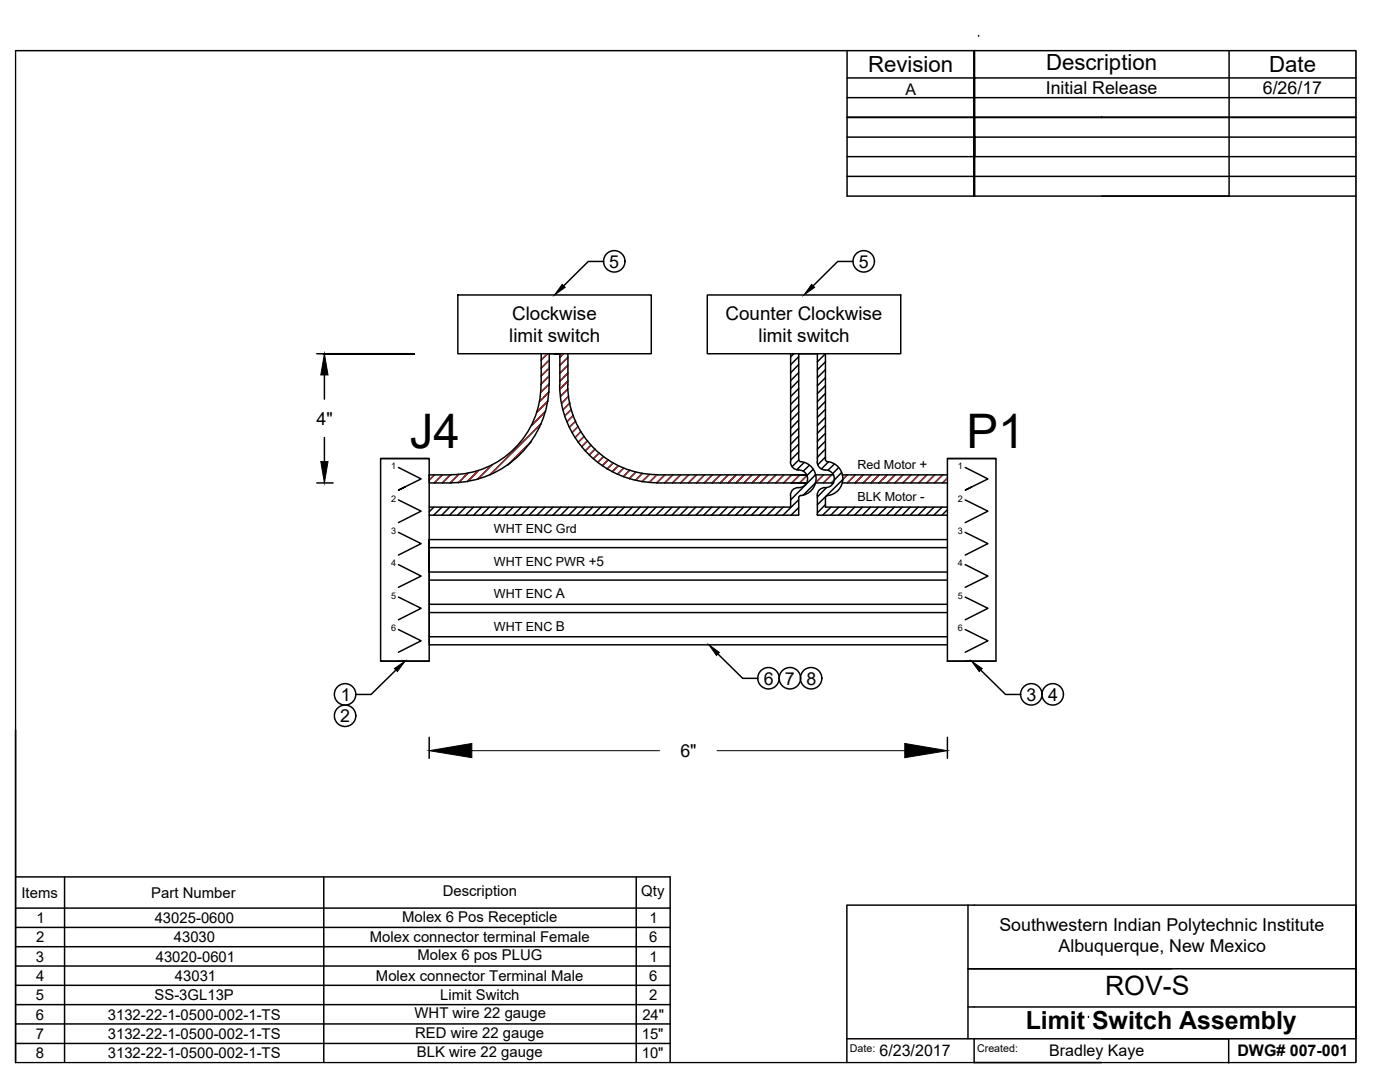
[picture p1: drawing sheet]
<svg xmlns="http://www.w3.org/2000/svg" width="279mm" height="216mm" viewBox="0 0 279 216" stroke-linecap="round" stroke-linejoin="round" font-family="sans-serif">
<!-- layer: Border A -->
<g fill="none" stroke="#000" stroke-width=".3">
<path d="M169.1 15.6h25.4v7.8v-13.3v29v-15.7M169.1 10.1v29h101.5M169.1 19.5h101.5M195.3 7.1v.1M245.3 10.1v29h-25.4M270.6 15.6h-76.1v7.8v-13.3v29v-15.7M169.1 31.3h25.4v7.8v-7.8h76.1M169.1 23.4h25.4h-25.4M169.1 35.2h101.5M194.5 23.4v7.9v-3.9h-25.4M194.5 23.4v7.9v-3.9h76.1M219.8 23.4h50.8h-76.1h25.4"/>
<path d="M91.4 58.9h38.6v11.7h-38.6zM120.5 52.2h-3.1l-4.9 4.8M141.2 58.9h38.6v11.7h-38.6zM170.2 52.2h-3l-4.9 4.8M63.2 70.6h19M64.5 70.6h18.2M64.7 74.8v4.8M108 76.8a17.9 17.9 0 0 1-18 17.9M108 70.6v6.2M109.3 70.6l-1.3 1.3M109.6 78.2l-1.9 1.9M109.6 76.8a19.5 19.5 0 0 1-19.6 19.5l-4.3 .1v-1.6h4.4"/>
<path d="M109.6 71.9l-1.6 1.6M109.6 73.4l-1.6 1.6M109.6 75l-1.6 1.6M109.6 76.6l-1.6 1.6M110.7 70.6h1h-2.1v6.2M111.7 70.6a32.9 32.9 0 0 0 .7 11.4 19.5 19.5 0 0 0 18.8 14.3M112.5 70.6l-.8 .7M113.3 76.8a17.9 17.9 0 0 0 17.9 17.9M113.3 71.3l-1.6 1.6M113.3 72.9l-1.6 1.6M113.3 74.4l-1.6 1.7M113.3 76l-1.6 1.7"/>
<path d="M113.3 77.6l-1.4 1.5M113.3 70.6v6.2M113.5 79.1l-1.4 1.4M157.8 70.6v21.6M158.4 70.6l-.6 .6M159.4 71.2l-1.6 1.6M159.4 74.4l-1.6 1.6M159.4 77.5l-1.6 1.6M159.4 72.7l-1.6 1.7M159.4 75.9l-1.6 1.6M159.4 79.1l-1.6 1.6M163.1 72.2l1.6-1.6v21.1l.1 .2 .4 .2"/>
<path d="M163.2 70.6h-.1M164.7 72.2l-1.6 1.6M164.7 75.4l-1.6 1.6M164.7 76.9l-1.6 1.6M164.7 73.8l-1.6 1.6M164.7 78.5l-1.6 1.7M63.2 96.4h3.3M64.7 87.3v4.8M76 91.5h9.7v40.4h-9.7zM76 91.5h9.7M79.5 93.3l4.5 2.3-4.5 2.2 1.3-.6M79.5 99.8l4.5 2.2-4.5 2.3"/>
<path d="M86.7 94.8l-1 1M88.3 94.8l-1.6 1.6M89.9 94.8l-1.6 1.6M91.5 94.7l-1.7 1.7M93.4 94.4l-1.9 1.9M95.5 93.9l-2.2 2.2M98.1 92.8l-2.8 2.8M106 88.1l-4.6 4.7M108 84.5l-10.2 10.3M108.9 82.1l-2.8 2.8M109.4 80l-2.2 2.2M113.7 80.4l-1.3 1.4"/>
<path d="M114 81.7l-1.3 1.3M114.4 82.9l-1.2 1.2M114.9 84l-1.3 1.2M115.4 85.1l-1.2 1.2M115.9 86.1l-1.1 1.2M116.6 87.1l-1.2 1.1M117.2 88l-1.1 1.1M118 88.8l-1.2 1.2M118.8 89.6l-1.2 1.2M119.6 90.4l-1.2 1.1M120.5 91.1l-1.2 1.2M121.4 91.8l-1.2 1.1"/>
<path d="M122.4 92.4l-1.2 1.2M123.4 92.9l-1.2 1.2M124.5 93.4l-1.3 1.2M125.7 93.8l-1.3 1.3M126.9 94.2l-1.3 1.3M128.2 94.5l-1.4 1.4M129.6 94.7l-1.5 1.4M131.1 94.8l-1.5 1.5M131.2 94.8h29.8M131.2 96.4h29.8M132.7 94.8l-1.7 1.6M134.3 94.8l-1.7 1.6"/>
<path d="M135.8 94.8l-1.6 1.6M137.4 94.8l-1.6 1.6M139 94.8l-1.6 1.6M140.6 94.8l-1.6 1.6M142.2 94.8l-1.6 1.6M143.8 94.8l-1.7 1.6M145.3 94.8l-1.6 1.6M146.9 94.8l-1.6 1.6M148.5 94.8l-1.6 1.6M150.1 94.8l-1.6 1.6M151.7 94.8l-1.6 1.6M153.3 94.8l-1.6 1.6"/>
<path d="M154.9 94.8l-1.7 1.6M156.4 94.8l-1.6 1.6M157.7 92.2a1.72 1.72 0 0 0 2 1.6 1.79 1.79 0 0 1 1.4 2.1 1.79 1.79 0 0 1-2.1 1.4l-.5 .2-.5 .5-.3 .9M157.8 98.9v2.2l-.1 .1M158 94.8l-1.6 1.6M159.4 94.8h1.6h-1.6M159.4 96.4h1.6h-1.6M159.4 80.7l-1.6 1.6M159.4 82.3l-1.6 1.6M159.4 85.4l-1.6 1.7M159.4 88.6l-1.6 1.6M159.4 91.8l-1.3 1.3"/>
<path d="M159.4 83.8l-1.6 1.7M159.4 87l-1.6 1.7M159.4 90.2l-1.6 1.6M159.4 99.7l-3.1 3.1M159.4 99.3v3.4M159.6 94.8l-1.6 1.6M159.8 92.1h-.2l-.2-.4v-21.1h3.7v21.6a1.65 1.65 0 0 0 2 1.6 1.79 1.79 0 0 1 1.4 2.1 1.79 1.79 0 0 1-2.1 1.4l-.9 .4-.4 .9v4.1M159.8 98.9l-.3 .2-.1 .2M159.8 92.1a3.4 3.4 0 0 1 3.1 3.4 3.4 3.4 0 0 1-3.1 3.4M160.5 92.3l-1.5 1.4M161.5 92.9l-1.2 1.1M162.3 93.7l-2.7 2.7"/>
<path d="M162.7 96.4h3.7M164.4 94.8l-4.1 4M164.7 80.1l-1.6 1.6M164.7 83.3l-1.6 1.6M164.7 86.5l-1.6 1.6M164.7 88l-1.6 1.6M164.7 91.2l-1.5 1.5M164.7 81.7l-1.6 1.6M164.7 84.9l-1.6 1.6M164.7 89.6l-1.6 1.6M164.7 99.3v1.8M164.9 97.3l-1.8 1.9"/>
<path d="M165.2 98.9l-.4 .2-.1 .2M165.2 92.1a3.4 3.4 0 0 1 3 3.4 3.4 3.4 0 0 1-3 3.4M165.3 92.2l-1.4 1.4M166 94.8l-1.7 1.6M166.4 94.8h-3.7l-4.9 5M166.5 92.6l-1.3 1.2M167.4 93.3l-1.2 1.2M168 94.3l-2.1 2.1M168.1 94.8h21M168.1 96.4h21M169.1 94.8l-6 5.9M170.7 94.8l-1.6 1.6"/>
<path d="M172.3 94.8l-1.6 1.6M173.9 94.8l-1.6 1.6M175.4 94.8l-1.6 1.6M177.1 94.8l-1.7 1.6M178.6 94.8l-1.6 1.6M180.2 94.8l-1.6 1.6M181.8 94.8l-1.6 1.6M183.4 94.8l-1.6 1.6M185 94.8l-1.6 1.6M186.5 94.8l-1.6 1.6M188.1 94.8l-1.6 1.6M189.1 91.5h9.7v40.4h-9.7z"/>
<path d="M189.1 95.4l-1 1M189.1 91.5h9.7M192.6 93.3l4.6 2.3-4.6 2.2 1.3-.6M192.6 99.8l4.6 2.2-4.6 2.3M79.5 106.2l4.5 2.3-4.5 2.3M79.5 112.7l4.5 2.2-4.5 2.3M79.5 119.1l4.5 2.3-4.5 2.3M85.7 107.7h103.4M85.7 101.2h72M85.7 115.8h103.4M85.7 109.3h103.4M86.6 101.2l-.9 .9"/>
<path d="M88.2 101.2l-1.7 1.6M89.8 101.2l-1.6 1.6M91.3 101.2l-1.6 1.6M92.9 101.2l-1.6 1.6M94.5 101.2l-1.6 1.6M96.1 101.2l-1.6 1.6M97.7 101.2l-1.6 1.6M99.3 101.2l-1.7 1.6M100.9 101.2l-1.7 1.6M102.4 101.2l-1.6 1.6M104 101.2l-1.6 1.6M105.6 101.2l-1.6 1.6"/>
<path d="M107.2 101.2l-1.6 1.6M108.8 101.2l-1.6 1.6M110.4 101.2l-1.7 1.6M111.9 101.2l-1.6 1.6M113.5 101.2l-1.6 1.6M115.1 101.2l-1.6 1.6M116.7 101.2l-1.6 1.6M118.3 101.2l-1.6 1.6M119.9 101.2l-1.6 1.6M121.5 101.2l-1.7 1.6M123 101.2l-1.6 1.6M124.6 101.2l-1.6 1.6"/>
<path d="M126.2 101.2l-1.6 1.6M127.8 101.2l-1.6 1.6M129.4 101.2l-1.6 1.6M131 101.2l-1.7 1.6M132.6 101.2l-1.7 1.6M134.1 101.2l-1.6 1.6M135.7 101.2l-1.6 1.6M137.3 101.2l-1.6 1.6M138.9 101.2l-1.6 1.6M140.5 101.2l-1.6 1.6M142 101.2l-1.6 1.6M143.7 101.2l-1.7 1.6"/>
<path d="M145.2 101.2l-1.6 1.6M146.8 101.2l-1.6 1.6M148.4 101.2l-1.6 1.6M150 101.2l-1.6 1.6M151.6 101.2l-1.6 1.6M153.1 101.2l-1.6 1.6M154.7 101.2l-1.6 1.6M156.3 101.2l-1.6 1.6M159.4 101.3l-1.5 1.5M159.4 102.7l-.1 .1h-73.6M163.1 102.7l.1 .1h25.9M164.7 101.1l.1 .1h24.3"/>
<path d="M164.7 100.7l-1.6 1.6M165.8 101.2l-1.6 1.6M167.4 101.2l-1.6 1.6M169 101.2l-1.6 1.6M170.6 101.2l-1.6 1.6M172.1 101.2l-1.6 1.6M173.8 101.2l-1.7 1.6M175.3 101.2l-1.6 1.6M176.9 101.2l-1.6 1.6M178.5 101.2l-1.6 1.6M180.1 101.2l-1.7 1.6M181.7 101.2l-1.6 1.6"/>
<path d="M183.2 101.2l-1.6 1.6M184.8 101.2l-1.6 1.6M186.4 101.2l-1.6 1.6M188 101.2l-1.6 1.6M189.1 114.1h-103.4v-6.4v12.9M189.1 101.7l-1.1 1.1M192.6 106.2l4.6 2.3-4.6 2.3M192.6 112.7l4.6 2.2-4.6 2.3M192.6 119.1l4.6 2.3-4.6 2.3M76 131.9h9.7M79 133.7l-4.9 4.9h-3.1M79.5 125.6l4.5 2.3-4.5 2.2"/>
<path d="M85.7 120.6v6.5h103.4M85.7 127.1v1.6h103.4M85.7 120.6h103.4M85.7 122.2h103.4M143.3 130.5l4.9 4.9h3.1M189.1 131.9h9.7M192.6 125.6l4.6 2.3-4.6 2.2M195.7 133.7l5 4.9h3M3.1 145.6v66.4M85.7 147.1v4.2M189.1 147.1v4.2M3.1 175h130.6v37"/>
<path d="M12.9 175v37M64.6 175v37M127 175v37M3.1 181.2h130.6M3.1 185.1h130.6M3.1 188.9h130.6M3.1 192.8h130.6M3.1 196.6h130.6M193.2 193.3h40.6M193.2 180.6v26.7M194.4 193.3h76.2v7.6h-77.4M270.6 193.3v-12.7h-101.6v31.4"/>
<path d="M3.1 200.5h130.6M3.1 204.3h130.6M3.1 208.2h130.6M194.4 207.3v4.7h25.4M217.2 203h.1M219.8 207.3h25.4v4.8M270.6 200.9v6.4h-101.6"/>
<circle cx="122.6" cy="52.1" r="2.14"/>
<circle cx="172.4" cy="52.1" r="2.14"/>
<circle cx="68.9" cy="138.5" r="2.14"/>
<circle cx="153.4" cy="135.3" r="2.14"/>
<circle cx="157.6" cy="135.3" r="2.14"/>
<circle cx="161.9" cy="135.3" r="2.14"/>
<circle cx="205.8" cy="138.5" r="2.14"/>
<circle cx="210.1" cy="138.5" r="2.14"/>
<circle cx="68.9" cy="142.8" r="2.14"/>
</g>
<g fill="none" stroke="#cd2027" stroke-width=".3">
<path d="M109.3 70.6l-1.3 1.3M109.6 78.2l-1.9 1.9M109.6 71.9l-1.6 1.6M109.6 73.4l-1.6 1.6M109.6 75l-1.6 1.6M109.6 76.6l-1.6 1.6M112.5 70.6l-.8 .7M113.3 71.3l-1.6 1.6M113.3 72.9l-1.6 1.6M113.3 74.4l-1.6 1.7M113.3 76l-1.6 1.7M113.3 77.6l-1.4 1.5"/>
<path d="M113.5 79.1l-1.4 1.4M86.7 94.8l-1 1M88.3 94.8l-1.6 1.6M89.9 94.8l-1.6 1.6M91.5 94.7l-1.7 1.7M93.4 94.4l-1.9 1.9M95.5 93.9l-2.2 2.2M98.1 92.8l-2.8 2.8M106 88.1l-4.6 4.7M108 84.5l-10.2 10.3M108.9 82.1l-2.8 2.8M109.4 80l-2.2 2.2"/>
<path d="M113.7 80.4l-1.3 1.4M114 81.7l-1.3 1.3M114.4 82.9l-1.2 1.2M114.9 84l-1.3 1.2M115.4 85.1l-1.2 1.2M115.9 86.1l-1.1 1.2M116.6 87.1l-1.2 1.1M117.2 88l-1.1 1.1M118 88.8l-1.2 1.2M118.8 89.6l-1.2 1.2M119.6 90.4l-1.2 1.1M120.5 91.1l-1.2 1.2"/>
<path d="M121.4 91.8l-1.2 1.1M122.4 92.4l-1.2 1.2M123.4 92.9l-1.2 1.2M124.5 93.4l-1.3 1.2M125.7 93.8l-1.3 1.3M126.9 94.2l-1.3 1.3M128.2 94.5l-1.4 1.4M129.6 94.7l-1.5 1.4M131.1 94.8l-1.5 1.5M132.7 94.8l-1.7 1.6M134.3 94.8l-1.7 1.6M135.8 94.8l-1.6 1.6"/>
<path d="M137.4 94.8l-1.6 1.6M139 94.8l-1.6 1.6M140.6 94.8l-1.6 1.6M142.2 94.8l-1.6 1.6M143.8 94.8l-1.7 1.6M145.3 94.8l-1.6 1.6M146.9 94.8l-1.6 1.6M148.5 94.8l-1.6 1.6M150.1 94.8l-1.6 1.6M151.7 94.8l-1.6 1.6M153.3 94.8l-1.6 1.6M154.9 94.8l-1.7 1.6"/>
<path d="M156.4 94.8l-1.6 1.6M158 94.8l-1.6 1.6M159.6 94.8l-1.6 1.6M161.1 94.8l-1.5 1.6M162.7 94.8h.1M164.4 94.8l-1.7 1.6M166 94.8l-1.7 1.6M166.6 95.7l-.7 .7M169.1 94.8l-.9 .9M170.7 94.8l-1.6 1.6M172.3 94.8l-1.6 1.6M173.9 94.8l-1.6 1.6"/>
<path d="M175.4 94.8l-1.6 1.6M177.1 94.8l-1.7 1.6M178.6 94.8l-1.6 1.6M180.2 94.8l-1.6 1.6M181.8 94.8l-1.6 1.6M183.4 94.8l-1.6 1.6M185 94.8l-1.6 1.6M186.5 94.8l-1.6 1.6M188.1 94.8l-1.6 1.6M189.1 95.4l-1 1"/>
</g>
<path d="M112.2 56.7l.6 .6-2.1 1.6zM162 56.7l.6 .6-2.1 1.6zM64.7 70.6l.8 4.2h-1.5zM64 92.1h1.5l-.8 4.3zM78.7 133.4l2.1-1.5-1.5 2.1zM141.5 128.7l2.1 1.5-.6 .6zM193.9 131.9l2.1 1.5-.6 .6zM85.7 149.8l8.5-1.4v2.8zM180.6 148.4l8.5 1.4-8.5 1.4z" fill="#000" stroke="#000" stroke-width=".2"/>
<path d="M94.2 149.8h37.4M143.1 149.8h37.5" fill="none" stroke="#000" stroke-width=".2"/>
<!-- layer: 0 -->
<path d="M3.1 10.1h267.5v201.9h-267.5z" fill="none" stroke="#000" stroke-width=".2"/>
<path d="M3.1 10.1h267.5v201.9h-267.5z" fill="none" stroke="#000" stroke-width=".25"/>
<g font-size="9.5">
<text x="81.8" y="89.4">J4</text>
<text x="192.9" y="89.4">P1</text>
</g>
<text font-size="5.3" x="220.5" y="198.6">ROV-S</text>
<text font-size="5" x="204.7" y="205.4">Limit Switch Assembly</text>
<g font-size="4.4">
<text x="173.2" y="14.4">Revision</text>
<text x="208.8" y="14">Description</text>
<text x="253.3" y="14.4">Date</text>
</g>
<g font-size="3.8">
<text x="102.2" y="63.8">Clockwise</text>
<text x="144.8" y="63.8">Counter Clockwise</text>
<text x="101.6" y="68.3">limit switch</text>
<text x="151.4" y="68.3">limit switch</text>
</g>
<g font-size="3.6">
<text x="121.6" y="53.4">5</text>
<text x="171.4" y="53.4">5</text>
<text x="63.2" y="84.7">4&quot;</text>
<text x="152.4" y="136.6">6</text>
<text x="156.6" y="136.6">7</text>
<text x="160.9" y="136.6">8</text>
<text x="68" y="139.9">1</text>
<text x="204.9" y="139.8">3</text>
<text x="209.2" y="139.9">4</text>
<text x="67.9" y="144.1">2</text>
<text x="135.8" y="151.1">6&quot;</text>
</g>
<g font-size="3.5">
<text x="208.7" y="18.8">Initial Release</text>
<text x="252" y="18.8">6/26/17</text>
<text x="199.4" y="185.8">Southwestern Indian Polytechnic Institute</text>
<text x="211.3" y="190">Albuquerque, New Mexico</text>
</g>
<g font-size="3.2">
<text x="180.7" y="19">A</text>
<text x="175.5" y="210.8">6/23/2017</text>
<text x="209.4" y="210.7">Bradley Kaye</text>
<text x="246.9" y="210.8">DWG# 007-001</text>
</g>
<g font-size="3">
<text x="4.3" y="179.1">Items</text>
<text x="30.2" y="179.1">Part Number</text>
<text x="88.4" y="178.9">Description</text>
<text x="128" y="178.9">Qty</text>
<text x="7.3" y="184.2">1</text>
<text x="30.9" y="184.2">43025-0600</text>
<text x="80.2" y="183.9">Molex 6 Pos Recepticle</text>
<text x="129.6" y="184.2">1</text>
<text x="7.2" y="191.9">3</text>
<text x="7.2" y="188.1">2</text>
<text x="31.1" y="191.9">43020-0601</text>
<text x="34.7" y="188">43030</text>
<text x="73.8" y="188">Molex connector terminal Female</text>
<text x="83.3" y="191.6">Molex 6 pos PLUG</text>
<text x="129.6" y="188">6</text>
<text x="129.6" y="191.9">1</text>
<text x="7.2" y="195.8">4</text>
<text x="34.9" y="195.8">43031</text>
<text x="75" y="195.7">Molex connector Terminal Male</text>
<text x="129.6" y="195.8">6</text>
<text x="7.2" y="199.6">5</text>
<text x="7.2" y="203.5">6</text>
<text x="21.5" y="203.5">3132-22-1-0500-002-1-TS</text>
<text x="30.8" y="199.6">SS-3GL13P</text>
<text x="82.7" y="203.2">WHT wire 22 gauge</text>
<text x="87.9" y="199.6">Limit Switch</text>
<text x="128.2" y="203.5">24&quot;</text>
<text x="129.6" y="199.6">2</text>
<text x="7.2" y="207.3">7</text>
<text x="21.5" y="207.3">3132-22-1-0500-002-1-TS</text>
<text x="82.9" y="207">RED wire 22 gauge</text>
<text x="128.1" y="207.3">15&quot;</text>
<text x="7.2" y="211.2">8</text>
<text x="21.5" y="211.2">3132-22-1-0500-002-1-TS</text>
<text x="83.2" y="210.9">BLK wire 22 gauge</text>
<text x="128.1" y="211.2">10&quot;</text>
</g>
<g font-size="2.5">
<text x="171.1" y="93.5">Red Motor +</text>
<text x="171.1" y="100">BLK Motor -</text>
<text x="98.6" y="106.4">WHT ENC Grd</text>
<text x="98.6" y="113">WHT ENC PWR +5</text>
<text x="98.6" y="119.4">WHT ENC A</text>
<text x="98.6" y="125.9">WHT ENC B</text>
</g>
<g font-size="2.1">
<text x="169.6" y="210">Date:</text>
<text x="195" y="210">Created:</text>
</g>
<g font-size="1.8">
<text x="78.1" y="93.6">1</text>
<text x="191.2" y="93.6">1</text>
<text x="78.1" y="100.1">2</text>
<text x="191.2" y="100.1">2</text>
<text x="78.1" y="106.5">3</text>
<text x="191.2" y="106.5">3</text>
<text x="78.1" y="113">4</text>
<text x="191.2" y="113">4</text>
<text x="78.1" y="119.5">5</text>
<text x="191.2" y="119.5">5</text>
<text x="78.1" y="125.9">6</text>
<text x="191.2" y="125.9">6</text>
</g>
</svg>
